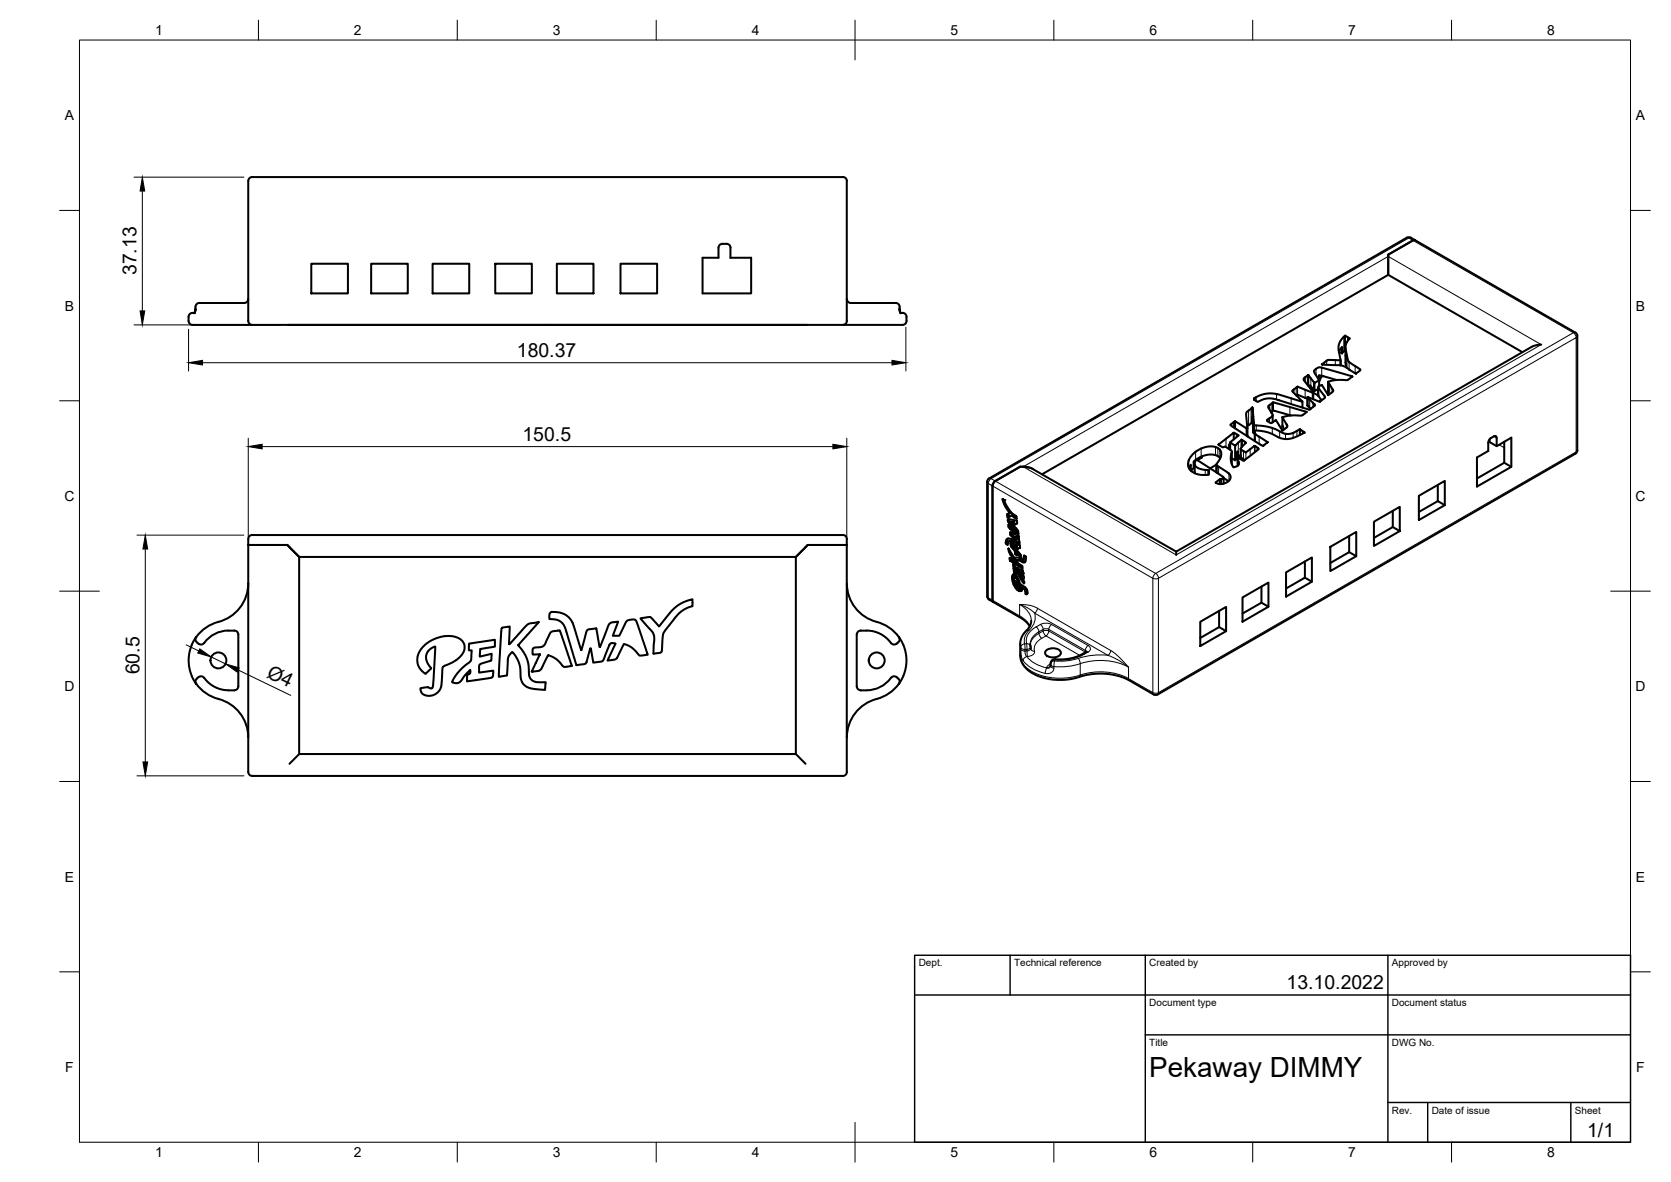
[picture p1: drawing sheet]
<svg xmlns="http://www.w3.org/2000/svg" width="420mm" height="297mm" viewBox="0 0 420 297" stroke-linecap="round" stroke-linejoin="round" font-family="sans-serif">
<!-- layer: Sichtbar -->
<g fill="none" stroke="#000" stroke-width=".51">
<path d="M48.8 78.7l.3-1.1-.2 1a1.28 1.28 0 0 0-1.5 1v1a1.41 1.41 0 0 0 1.7 1h162.8M62.4 75.1a1.15 1.15 0 0 1-1.6 1h-10.1a1.2 1.2 0 0 0-1.2 .3 1.2 1.2 0 0 0-.4 1.2M78.3 66.3h9.2v7.4h-9.2zM93.3 66.3h9.2v7.4h-9.2zM108.8 66.3h9.2v7.4h-9.2zM124.5 66.3h9.2v7.4h-9.2zM140 66.3h9.2v7.4h-9.2zM156 66.3h9.2v7.4h-9.2zM176.7 64.8h4v-2.5a1.01 1.01 0 0 1 1-1h1a.97 .97 0 0 1 1 1v2.5h5.2v8.9h-12.2zM212.9 75.1a1.14 1.14 0 0 0 1.6 1h10.7M225.2 76.1a1.01 1.01 0 0 1 1 1M226.2 77.1v.5"/>
<path d="M226.5 78.7l-.3-1.1 .2 1a1.26 1.26 0 0 1 1.5 1v1a1.44 1.44 0 0 1-1.7 1h-14.3M349.1 64v5.1M349.1 69.1l-87.1 50.1M349.1 69.1l33.7 19.4M355.8 60.3l-.5 .1-6.2 3.6M72.4 81.6h130.5M211.9 81.6a1.01 1.01 0 0 0 1-1v-35.1a.97 .97 0 0 0-1-1h-148.5a.97 .97 0 0 0-1 1v35.2a1.01 1.01 0 0 0 1 .9M326 99.4l.3-.2 2.4 1M328.7 99.8l.1 2.1v-2l1.8 1.9-1.3 1.2-9.1-2.8h-2l-2 .8-.9-.6 .1-.3M329 94.2l-1.1 .8-.1 .4 2.4 3.3M329.8 97.3v.7M330.1 98.7l-3.8-1.5-1.2 .9-.1 .4 2.5 2.4-5.9-1.7-1.6-.3-2.2 .1-2.4 1"/>
<path d="M330.2 98.7l-.1 1.6M330.2 98.7l1.2 .7M330.2 98.7v1.6M330.4 96.1l-1.4-1.9v2.8M330.4 98.1l.1 .2M330.5 96.2l-.1-.1v2l-1-1.3v.7M331.5 99.4l.8 1.2M331.5 99.4h-.1M331.5 97.3v2.1M331.7 95.6l-1.2 .6v2.1l.9-.5v1.6M332.3 94.4l-.6 1.5M332.7 94.5l-.4 .1"/>
<path d="M333.9 95.9l2.1-.4h2.7l1.3-.9-7.7-2.2-.8-.1-.9 .6-.2 .5 1.3 2.2v1.5M335.2 98.2l-1.3-2.3v3.3M335.2 98.1l-.1 .4-1.1 .8-1.7-2.5-.7 .3-.1 .3 1.7 2.3-.2 .4-1.2 .9-2.9-1.2-.1 .1M336.1 95.5l-4.5-1.2v1.2M336.7 88.5l.7-1.3v1.6l.8-.8v-3.6l1.2 .7-.7 .9-.4 1 .7 3.6 .5 .6 2.5 1.7M336.7 88.4l.7 .4M338.2 84.4l-1.2 1.4-.4 1.2v1l.5 2.5v1.3v-1.3h-.2h-3l-1.5 1.1 5.2 .3 3.3 2 1-.7 .1-.3v.1M338.3 87.3v3.9l.2 1.2M338.4 86.5l-.2-.1v1.6M387.5 86.6l-1.5 .2-.9 .4-89.4 51.4-36-20.7-1.3-.5-1.9-.1-6.2 3.6-.7 .9v29l.2 .5M396.1 83.6l-41.4-23.9-.7-.1-105.3 60.6M396.1 83.6l.4 .3 .1 .5"/>
<path d="M396.6 84.4v28.8M298.9 117.6l.5-.8v1.5M300.4 116.5l.1 2.4M300.5 115.9l-.4 .3M302.2 114.7v.3l-.3-.2M302.2 115l-1.1 .6M305.8 116.8l-1.5 .9M305.8 116.8v1.9M305.9 117v-.3l1.1-1.9v-1.1l-.2-.6-.5-.4-.8-.4-.9-.1-2 .3-1.9 1-1.5 1.5-.5 1.6 .3 1.1 1 1 1.8 .6h2.2v-1.1l-2.1-.3-.7-.3-.6-.5-.2-.5 .1-.5 .3-.6 .3 .2 6.5 4.3v.2l-.9 .2v1.3M305.9 118.8v-1.8l2.9 1.8 .6 .7v.5l-.2 .6-.8 .7-1.3 .4-1.5-.4 1.1-.9M306.8 115.2l-.8-.7-1.2-.3-1.3 .1-1.5 .5-1.9 1.2v1.6l-.6 .7M309.3 111.5l-.3 .2v1.1"/>
<path d="M309.3 111.2v1.8M309.7 115.1l.9 .6M309.7 113.5v3.2M310.2 110.4l.1-1.7 1.2 .7-2.2 1.8 1.3 .8M310.2 108.7l-3.9 3.1 1.2 .6 .5-.2 1.7 1.1-.2 2.4 .3 1 .4 .7 .9-.3 .4-.3-.3-2.5v2.7M310.5 105.8l-1 .8 .1 .4 7.9 5.1 1.2-1-2.9-1.9-.3-.5v-.5l2.9 .3 3.6 1.6 1.6 .2 2-.4 2.5-1.2-1.3-.8v1.4M310.5 107.6l.1-1.8 3 1.9M311 113.7v1.4l.2-.1M311 115.1l-.2 .4M311.8 114.7v.6M312 112.8v2.1l1 .7M312 114.3l-.3 .3"/>
<path d="M312.2 112.4v-1.9l1.1 .7-1.3 1.6 .8 .7 .5 .2 2.1-1.7 1 .9-3.7 2.9-1.2-.7 .3-.4-.6-.4M312.2 110.5l-1.6 1.5v3.7l.2-.2v-1.7l.4-.4v.9M313.6 107.6v2.1M314.9 106.1l-1.3 1M314.9 102.4l-1.3 1-.3 .5 .3 3.6v2.1M315 106.2v.2M315.2 108.8l.2 .1M315.4 100.4v-.4v.5M315.5 108.4l.1 2.5M319.6 103.6l.5-.4v-2.1l8.4 2.4-1.2 .9h-2.6l-2.2 .4M320 104.3v1.8M320.1 101.1l-1.2 1 1.1 2.2-.3 .4-1 .8v.3"/>
<path d="M320.1 103.2l4.5 1.2M322.5 104.8l1.2 2.2-.2 .5-1 .7-1.7-2.6-1.3 .7-.8-.5v-.3M322.5 104.8v2.1l.2 .4v.8M322.6 107.2l-.6 .3M326.8 107.9l-1.7 .9-1.6 .3-.9-.3-1.7-.9-1.5-.5-4-.5-.5-4.5v3.7l.1 .3v-1.6l.2 4v-1.7l.1 1.7 .2 .1M327.5 100.9v1.5M328.8 101.9l.8 .8M374.5 110.4v.7l1.8 1 3.7-2.1v7.3l-8.6 5v-7.3l2.8-1.7v-2M375.6 109.7a1.86 1.86 0 0 0-1.4 1.6M375.6 109.6l.3-.1 .4 .3v2.3M378.2 111v5.3l-6.8 4M378.2 116.3l1.8 1"/>
<path d="M396.1 114l-105 60.5-.5 .2-.5-.2M396.6 113.2l-.1 .5-.4 .3M62.4 137h9.8M62.7 134.7l.7-.2 148.5-.1a1.01 1.01 0 0 1 1 1v58.6a1.01 1.01 0 0 1-1 1h-148.5a1.01 1.01 0 0 1-1-1v-58.6zM72.2 137l3 3h124.9M72.2 137l3 3v49.5h124.9v-49.5M203.1 137h9.8M203.1 137l-3 3M248.2 121.1v28.7l.1 .5 .4 .4M248.7 120.2l-.4 .4-.1 .5M252.1 125.4l.4 .3 .5 1.3 1.3 1.8 1.2 .9 .1 .7-1.2-.8-1.1 .4-.1-.8 1-.5-.3 .2-1-1.4zM252.9 136.5l.4-.2z"/>
<path d="M253.3 136.3l.1 .2M253.4 136.5h.1M253.5 135.3l-.2 1M253.6 129.1l.1 .7 1.1-.4 .8 .5M253.6 136.1l.7-.2 2 .4M253.7 130.5l.2 .5 .9 1.1-.3 .2-1-1.1-.1-.7 2.3 .4 .1 .6-.6 .3-.2 .5 .9 1 .2 .8-1.1-1.2 .3-.2M254 132.3l1.5 1.6-.3 .3M254.1 136.6l.1 .7 1 1.2v.6l.4-.2-.1-.6-.9-1.2-.1-.5M254.1 136.6l2.3 .4 .1 .7-.5 .2-.3 .5 1 1.1 .1 .7-1.1-1.2v.5l-.5-.4M254.2 131.3l.3-.2 .5 .1-.4 .1h-.4l.3 .4M254.4 133.9l.1 .4 1.3 1.2-.4 .2-1.3-1.2-.1-.8 1.2 .5M254.5 132.8l-1-.9 .2 .7 1.5 1.6"/>
<path d="M254.8 132.1v.5l-.3 .2v-.5M254.9 137.4l.3-.2 .5 .1-.1 .4-.4 .2 .2-.4zM254.9 137.4l.3 .5M255 131.2l-.1 .3-.4 .2 .1-.4M255.3 134.9l.9 .9 .2 .8-2.5-.5-.4 .1-.1 .7-.5-.4M255.3 132.7l-.3 .2v.3l1.1 1.2 .1 .8-.9-.3M255.3 132.7l.6 .7M255.6 138.9l.1 .2M255.6 134.7h.1M255.6 134.7l-.3 .2M255.7 134.7l.5 .2M255.7 139l.3-.2 .7 .7"/>
<path d="M255.8 135.5l-.5 .2-1.9-.4-.4 .4-.1 .8M255.8 135.5h.1M255.8 131.5l-.4 .2M256.5 137.6l-.4 .2M256.5 137.6h.1M257.8 139.8v.5l-.5 .3M295.7 138.6v.9M307.7 120.1l1.2 .8M307.7 120.1v1.4M334.5 137.4l6.5-3.7v6.1l-6.5 3.7zM339.2 134.7v4.1l-4.7 2.7M339.2 138.8l1.8 1"/>
<path d="M345.5 131.1l6.5-3.7v6.1l-6.5 3.7zM350.2 128.4v4l-4.7 2.8M350.2 132.4l1.8 1.1M356.8 124.6l6.5-3.8v6.1l-6.5 3.8zM361.5 121.9v4l-4.7 2.8M361.5 125.9l1.8 1M62.4 146.6h.1M62.4 146.6a10.2 10.2 0 0 1-8.3 9.9l-1.6 .7-1.4 1-1.7 1.9M126.2 157.9l2-.5-.2 4.2 .1 .3 4.6-5 .6-.3 2.1-.3-5.1 5.9 1.4 1.7 .8 1.8 .4 1.5 .1 2.5 .3 .7 .4 .5 .9 .5h2.6l-.2 2-3.5-.4-1.1-.4-.9-.8-.5-1.3-.2-2.5-.3-1.6-.9-1.6-.8-.9-.8 .8-.3 .7-.2 4.3-2.1 .4zM138.4 153.9l1.1-.1 1.8 .3 1.1 .6 1 .9 .8 1.4 2 6.4 1.2-4.5 .4-.7 2.1-.3 .9 4.7 2.5-5.9 .5-.3 1.6-.2-1.3 3.6h1.6l1.8-3.6 .8-.4 1.3-.1 .5 .6 2.7 8.2-2 .2-2-2-1.9-.9-1.8 3.6-.6 .4-1.7 .2 2-4.2-1-.2-.6 .4-1.3 3.6-.5 .6-2.2 .3-.7-3.6-1.1 3.7-.5 .3-2 .3-2.9-9.7-.6-.9-.8-.6-1-.3-1.4-.2-.1-1zM161.1 155.4l2.4-.3 2.2 2.3 2.9-3.6 1.6-1.5 1.4-.9 2.5-.8v1.7l-1.7 .7-1.6 1.1-3.9 4.8-.3 1-.2 3.7-.5 .5-1.6 .2 .2-3.4-.1-1.5-.5-.8zM212.9 146.6a10.2 10.2 0 0 0 8.3 9.9 9.6 9.6 0 0 1 4.9 3.7l.6 .9a10 10 0 0 1 0 9.6l-.6 1.1a11.7 11.7 0 0 1-5.7 3.8 10 10 0 0 0-7.5 9.7"/>
<path d="M248.7 150.7l1.1 .6M249.8 151.3l7.3 4.2 1.3 1.1 .5 .8M254.3 140.4l.2 .4 2.6 1.7M254.7 141.8l.3 2.1 .3-.2-.2-1.6M254.7 141.8l.5 .3 .1 1.2 .5 .3 .4-.2M255 144.3l-.2 .9 .4 1.4 .3-.2 2.6 1.6M255 143.9l.4 .3v-.2l.4-.3 .7 .6 .2 .5M255 140.9l-1.1-.7 .1 .7 3.1 2-.1-.7-1.1-.7-.4-.5 .9-.4 1.4 .5M255.1 145.1l.4 .1 .5 1.2-1-.6zM255.1 140.3l.2 .3-.3 .2-1.3-2-.1-1 1.5 2.5 .8-.2 1.4 .5 .2-.3v-.7l.5 .3-.1 1.1-.3 .3-1.3-.4-.8 .1M255.3 140.6l.1 .1-.4 .1M255.3 143.7l.3 .2"/>
<path d="M255.4 140.7l-.4 .2M255.4 144l.7 .4 1.4 2.2v-.5l-.8-1.3 .4-.2-.4 .2M255.7 147.5l.5 .6 .7 .2M255.7 144.9l-.2-.1-.4 .3M256.1 142.9l.1 .5-.4 .2-.2-1 .5 .3 .2 1 .6 .3M256.1 142.9h.1M256.3 146.2l-.3 .2M256.9 144.2l-.2-1.1 .5 .4 .2 2-.4-.3M257.1 144.6l.2 .4-.3 .2-.3-.4M257.1 143.4l.1 .6-.3 .2M257.3 145h.1M258.2 148.4l.2 .7"/>
<path d="M258.2 148.3l-.4 .4v-.5l-2.6-1.6 .5 .9 .5 .3 .4-.1 .3 .6-.6 .2-.8-.6-.9-2-.1-.9 .2-.7h.3l.5 .3 .5 .8 .5 1.4 1.5 1.1 .4 .8-.1 .6h-.4l-.1-.6M259.3 156l-.4 1.4-1.7 2.1-.5 1.2-.2 1v3.1l.3 1.2 .7 1.4 2 1.7 1.2 .6 1.9 .7 3.2 .5 3.6-.3 3.2-.8 2.4-.4 2.2-.1 2.3 .2 2 .4 1.9 .8 6.7 3.8M301.8 156.3l6.5-3.8v6.1l-6.5 3.8zM306.5 153.5v4.1l-4.7 2.7M306.5 157.6l1.8 1M312.4 150.1l6.5-3.7v6.1l-6.5 3.7zM317.2 147.4v4.1l-4.8 2.7M317.2 151.5l1.7 1M323.4 143.8l6.5-3.7v6.1l-6.5 3.7zM328.1 141.1v4.1l-4.7 2.7M328.1 145.2l1.8 1M49.3 160.1l-.6 1a10.2 10.2 0 0 0-.1 9.6l.7 1.2"/>
<path d="M49.3 160.1a1.28 1.28 0 0 0 .4 1.5 1.28 1.28 0 0 0 1.7 0 7.6 7.6 0 0 1 8.2-2.8l.3 .7v13a1.04 1.04 0 0 1-1 1 8.2 8.2 0 0 1-7.7-3.3l-.8-.2-.9 .5M49.4 171.9a10.8 10.8 0 0 0 6.6 4.1 10 10 0 0 1 6.4 9.3M49.5 170.5a1.01 1.01 0 0 0-.2 1.4M106.5 162.4l1.4-1.1 1.1-.6 2.1-.7 1.5-.2 1.4 .1 1.3 .4 1 .8 .5 1.1-.1 1.4-1.1 1.6-1.3 .9-3 1.6-.3 4.3-.2 1-1 1.2-.8 .5-.8 .2-1.1-.1-.7-.3-.5-.5-.2-1 1.7-.3 1.1 .3 .3-.3 .7-10.1-.3-.1-1.1 .6-.8 1.3-.2 .6 .2 1 1.1 2-1.4 1.3-1.6-1.5-.5-1.7 .1-1.2 .3-.9zM117.9 161.7l6.5-.9v1.7l-3.6 .6-.2 1.9 3-.7-.1 1.7-2.5 .8-.5 .5v1.7l3.5-.5-.1 1.6-.7 .3-5.7 .8v-1.7l.7-.4v-.8l-2.7 3.2-.6 .2-1.2-.2 .3-.9 1.1-1.5 1.1-1.2 2.2-1.8 .2-2.6-.7-.1zM134.1 162.9l2.4-.5 .6-.6 1.5-3 2.1-.4 3.1 8.9-2.1 .2-1.9-1.9-2-1-1.8 3.6-.6 .4-1.7 .2 2-4.4-1.7 .1-.1-1zM224 161.6a7.6 7.6 0 0 0-8.3-2.8l-.3 .7v13a1.04 1.04 0 0 0 1 1 8 8 0 0 0 7.6-3.1M224 161.6l.7 .4 .8-.3M225.4 170.2l.4 .3M225.5 170.2l-.8-.2-.7 .4M225.8 170.5a1.01 1.01 0 0 1 .2 1.4M226 160.1a1.14 1.14 0 0 1-.6 1.7"/>
<path d="M259 161.8l.1 1.3M263 163.5a2.63 2.63 0 0 1 3.7 .4 1.63 1.63 0 0 1-1.9 1.3 1.63 1.63 0 0 1-2-1.3zM264.2 166.8l-.1 .6M273.2 163.7l-1.9 1.1-1.5 .5-1.9 .4h-2.2a1.26 1.26 0 0 0-1.5 1.1M75.2 189.5l-2.4 2.4M200.1 189.5l2.4 2.4"/>
<circle cx="54.9" cy="166" r="2"/>
<circle cx="220.4" cy="166" r="2"/>
</g>
<!-- layer: Sichtbar schmal -->
<g fill="none" stroke="#000" stroke-width=".25">
<path d="M353.7 59.7l.5 .1M354.2 59.8l41.4 23.8-105 60.5-41.4-23.8M354.2 59.8l-105 60.5M354.7 59.7l-.5 .1M315.9 99.8v1M321 99v1.4M325 98.2v.1M325.4 97.9v.9M325.9 97.4v1.9M326.3 97.2v2M327.9 95.1v.5M328.2 97.9v2.1"/>
<path d="M328.2 94.8v1.2M328.7 94.4v2.3M329.6 95.1v2M330.2 98.7v1.6M330.9 92.7v1.6M331.5 97.5v2M332.3 92.4v2M333 99.4v.7M333.6 90.6v1.1M334.3 96.6v2.4M335 97.7v.9M335.7 90.5v1.2"/>
<path d="M337.9 84.7v3.6M338.5 88.3v3.7M338.7 89.4v3.1M338.8 84.7v1M339.2 91v1.8M340 94.6h.1M340.7 92v1.8M396.1 83.6h-.5l.5 .5 .2 .7 .3-.4M257.3 117.3l91.8-52.9 38.4 22.2-91.8 52.9zM298.9 115.7v1.8M300.4 116.8v2M300.6 113.5v2.1"/>
<path d="M302 112.7v2.1M303 118.1v1.3M303.7 118.1v1.2M305.6 112.3v2.1M306.2 112.6v2M306.4 117.3v1.8M306.7 113v2M308.3 110.3v2M309 119v1.8M309.4 106.8h.1M309.6 106.5v.5M309.6 113.9v2.5"/>
<path d="M310.2 106.1v1.3M310.9 109.1v.8M311.2 114.8v2.1M311.4 111.2v3.2M311.4 116v.8M311.6 115v.2M312 112.9v2M312.4 110.6v1.6M312.7 113.4v2M312.9 111v.6M313.3 113.7v1.7M313.3 107.6v1.8"/>
<path d="M313.9 103.2v3.7M314.3 112.9v1.7M314.6 102.7v3.7M315.1 104.7v3.7M315.4 106.9v2M315.4 112.1v1.6M315.6 108.9v2M315.8 112.2v1.2M315.9 106.9v1.3M316.4 112.8h.1M316.6 109.8v1.8M319.2 105.1v1.1"/>
<path d="M319.3 101.7v1.3M319.8 101.4v2M319.9 107.6v1.5M320 104.4v1.7M321.8 108.4v1.6M323.2 109v1.3M323.4 106.6v.9M324.3 102.3v2M324.7 100.1v1.4M325.1 108.8v1.3M326.1 108.3v1.4M326.9 107.9v1.4"/>
<path d="M327.5 108.3v.7M329.3 100.4v2.1M330.1 101.2v1.1M330.5 101.7v.3M374.5 110.4h.1M375.6 109.7l.7 .4M376.9 111.8l1.3 .7M396.6 113.2l-.5 .8M248.2 121.1l.3 .4M248.5 121.5l41.4 23.8v28.8l-6.1-3.6v-2.8l-2.2-2.4-2-1.7-19.3-11-1.3-.5-2.6-.2v2.9l-7.9-4.6zM248.7 120.2l.5 .1M249.2 120.3l-.5 .5-.2 .7"/>
<path d="M252.3 125.5l-.2 .1M253.2 127.3l-.3 .2M253.3 136.1l-.4 .2M253.4 136.5l-.4 .2M253.6 129.2l-.4 .2M253.6 131.9v.1M253.7 138h-.1M253.7 129.8l-.4 .2M253.8 130.6l-.4 .2M253.8 132.1l-.2 .1M253.8 138.2l-.2 .2M253.9 132.3l-.3 .1"/>
<path d="M254 128.5l-.3 .2M254.1 131.2l-.4 .3M254.2 133.8l-.2 .1M254.3 132.7l-.3 .2M254.3 129.5l-.3 .2M254.4 136.6l-.3 .1M254.4 134l-.4 .2M254.4 139.2l-.3 .2M254.4 134.3l-.3 .2M254.5 136.8l-.4 .2M254.5 135.9l-.3 .2M254.5 131.7l-.3 .3"/>
<path d="M254.7 137.3l-.4 .2M254.7 134.6l-.3 .2M254.8 131.1l-.4 .2M254.8 129.4l-.4 .3M254.9 140l-.3 .2M255 137.5l-.4 .3M255.2 129.7l-.4 .2M255.2 137.8l-.3 .3M255.2 133.6l-.3 .2M255.4 129.8l-.4 .2M255.5 137.3l-.4 .1M255.5 138.2l-.4 .2"/>
<path d="M255.5 134l-.3 .2M255.6 138.7l-.4 .2M255.7 134.7l-.4 .2M255.7 137.5l-.4 .2M255.7 139.1l-.3 .2M255.7 139.5h.1M255.7 137.3l-.3 .2M255.8 131.5l-.2 .1M256.1 134.9l-.3 .2M256.4 136.5l-.2 .1M256.5 137.6l-.2 .1M256.6 139.4l-.4 .2"/>
<path d="M257.7 139.7l-.2 .2M305.7 121.2v.2M307.1 120.4v1.3M248.2 149.8l.5 .9M254 140.3l-.1 .1M254.3 140.5l-.4 .2M254.3 140.6l-.4 .2M254.8 145.3l-.3 .2M254.8 144.7l-.3 .2M254.9 141.1l-.3 .2M255.2 146.7l-.3 .2M255.2 142.7l-.4 .2"/>
<path d="M255.5 143.8l-.3 .2M255.7 144.9l-.4 .2M255.8 143.8l-.3 .2M255.9 140.7l-.3 .2M256.1 142.9l-.4 .2M256.1 148l-.3 .2M256.2 145.8l-.4 .2M256.2 144.1l-.3 .2M256.3 142l-.4 .1M256.3 146.2l-.3 .2M256.4 154.8l.2 .4M256.4 151.9l2.1 .9 1.6 1.3 18.5 10.6"/>
<path d="M256.4 154.8l1.6 1.1 1 1.4M256.4 151.9a5 5 0 0 1 2.9 4.1M256.5 140.7l-.3 .2M256.6 148.3l-.4 .2M256.6 144.6l-.3 .2M256.7 143.1h.1M256.8 147.2l-.4 .1M257 145.3l-.4 .2M257.1 142.7l-.2 .1M257.2 143.5l-.4 .2M257.2 144l-.3 .2M257.2 144.7l-.3 .2"/>
<path d="M257.3 140.9l-.4 .2M257.3 145l-.3 .1M257.4 145.2l-.2 .2M257.5 146l-.4 .2M257.6 141.1l-.4 .2M257.8 140.1l-.3 .2M258.1 148.1l-.3 .2M258.2 148.4l-.3 .2M258.2 149l-.3 .2M258.3 149.1l-.4 .2M258.3 149.2l-.2 .1M258.8 158.4a3.4 3.4 0 0 0-1.2 3.4"/>
<path d="M258.8 158.4l-.7 .1M260.1 154.1a4.2 4.2 0 0 1-1.3 4.3M260.5 157.6a3.6 3.6 0 0 1 3.9-.7l9.2 5.3M260.9 152.8l-.2 .7-.6 .6M261.2 158.8l1.1-.6v.4l-1.1 .6M261.2 158.8v.4M261.2 159.2l-.6 .4a3.6 3.6 0 0 0-1.6 2.4M261.2 158.8l-1.4 1.1-.6 .9-.2 1M261.2 159.2l.2 .7 .5 .5M261.2 158.8l-.2-.7-.5-.6a3.8 3.8 0 0 0-2.4 4.3M261.6 156.9l.5 .6 .2 .7 .7-.2 .7 .1M263 159.8l8.5 4.9"/>
<path d="M263 159.8l-1.1 .6M263.7 158.6l9.2 5.3M263.7 158.2v.4M263.7 158.2l9.2 5.3M263.7 158.6l-.7-.2-.7 .2 .2 .7 .5 .5M263.7 158.6l-.2 .7-.5 .5M264.4 156.9l-.5 .6-.2 .7M290.3 144.3l.3-.2 .3 .2 .4 1-.7 .2-.7-.2zM291.3 145.3l105-60.5v28.8l-105 60.5zM256.5 164.7a5.6 5.6 0 0 0 4.1 4.6 16.3 16.3 0 0 0 11 .3M256.5 161.8l.2 .9M256.6 162.7l.2 2 .4 1.3a1.22 1.22 0 0 1 1-1"/>
<path d="M256.7 163.1l.3 .4 .7 .1M256.7 162.7l.3 .4 .7 .1M257.3 166a9.2 9.2 0 0 0 5.5 3.2M257.7 161.8a1.03 1.03 0 0 0-1 .9M257.7 161.8v1.4M257.7 163.6l.1 .9 .4 .5M257.7 163.2v.4M258.1 161.8h-.5M258.2 165h.1M258.2 165a8.3 8.3 0 0 0 5 2.8M258.2 163.2v.4M258.2 163.6h-.5"/>
<path d="M258.2 163.2h-.5M258.2 163.6l.1 1.4M259.1 162.3a.87 .87 0 0 0-1-.5l.1 1.4M259.1 163a.84 .84 0 0 1-.9 .6M259.1 162.6a.84 .84 0 0 1-.9 .6M259.2 163.1a.87 .87 0 0 0 .9 .5M260.1 163.6a1.49 1.49 0 0 1-1.8 1.4M261.9 160.4a3 3 0 0 0-1.8 3.2M263.2 167.8v.1M263.2 167.9l-.4 1.3M264.1 166.9l.3 .4 .6 .2M264.1 167.3l.3 .4 .6 .2"/>
<path d="M264.1 167.4l-.3 .5h-.6M264.1 166.9l-.6 .4-.3 .5M264.2 167.3l-.4 .4-.6 .1M265 167.5l-.1 .9-.5 .6-.7 .3-.9-.1M265.1 166.1a.9 .9 0 0 0-.9 .7M265.2 166.1l-.2 1.4M265.2 165.8l-.1 .3M265.2 165.8a.9 .9 0 0 0-1 .7M265.3 165.7l-.1 .1M271.1 165.5l.5 1.3M271.1 165.4a14.8 14.8 0 0 1-5.9 .7M271.6 166.8v2.9"/>
<path d="M271.6 166.8a16.4 16.4 0 0 1-6.6 .7M271.6 169.6l-.2 .5M271.6 169.6a15.8 15.8 0 0 1 12.2 .9l.2 .5M271.6 166.8a15.9 15.9 0 0 1 12.2 .9M272.1 164.4l.5 .1M272.6 164.5a12.7 12.7 0 0 1-7.4 1.3M272.9 163.5v.4M272.9 163.9h.1M272.9 163.4l.3 .3M273.1 163.8l.5 .1M273.6 163.9l-1.1 .6M273.6 162.2a.86 .86 0 0 1 .6 .8 .86 .86 0 0 1-.6 .9"/>
<path d="M273.6 162.2l-.5 .6-.2 .7M278.6 164.7l2.8 1.3 2.4 1.7M278.6 164.7a18.2 18.2 0 0 0-7.5 .8M279.3 163.5l-.2 .7-.5 .5M290.1 174.5l-.2-.4 .7 .1 .7-.1-.2 .4"/>
</g>
<!-- layer: Sichtbar -->
<g fill="#000">
<circle cx="313.6" cy="109.7" r=".25"/>
<circle cx="252.5" cy="125.7" r=".25"/>
<circle cx="255.2" cy="134.2" r=".25"/>
<circle cx="255.4" cy="140.7" r=".25"/>
<circle cx="257.2" cy="144" r=".25"/>
</g>
<!-- layer: Border -->
<g fill="none" stroke="#000" stroke-width=".25">
<path d="M20 10.1h390v276.9h-390zM65 5.1v5M115 5.1v5M165 5.1v5M215 5.1v10M265 5.1v5M315 5.1v5M365 5.1v5M15 52.9h5M410 52.9h5M15 100.7h5M410 100.7h5"/>
<path d="M15 148.6h10M405 148.6h10M15 196.4h5M410 196.4h5M15 244.2h5M410 244.2h5M65 287v5M115 287v5M165 287v5M215 282.1v9.9M265 287v5M315 287v5"/>
<path d="M365 287v5"/>
</g>
<!-- layer: TitleBlock -->
<path d="M230 240.1h180v46.9h-180zM230 250h180M254 240.1v9.9M288 240.1v46.9M349 240.1v46.9M288 260.1h122M349 277.1h61M359 277.1v9.9M395 277.1v9.9" fill="none" stroke="#000" stroke-width=".36"/>
<!-- layer: Dimensions -->
<g fill="none" stroke="#000" stroke-width=".25">
<path d="M33.7 44.5h27.6M35.8 48v30.1M33.7 81.6h36.6M47.4 82.7v10.5M50.9 91.2h173.4M227.8 82.2v11M62.4 110.1v24.8M65.9 112.2h143.5M212.9 110.1v24.8M34.4 134.5h26.9M36.5 138v53.5M46.8 162.1l3.2 1.5"/>
<path d="M53.1 165.1l3.6 1.7M59.9 168.4l13.2 6.4M34.4 195h26.9"/>
</g>
<path d="M35.8 44.5l.6 3.5h-1.2zM35.2 78.1h1.2l-.6 3.5zM47.4 91.2l3.5-.6v1.1zM224.3 90.6l3.5 .6-3.5 .5zM62.4 112.2l3.5-.6v1.2zM209.4 111.6l3.5 .6-3.5 .6zM36.5 134.5l.6 3.5h-1.2zM50.2 163.1l2.9 2-3.4-1zM56.7 166.8l3.4 1-.5 1.1zM35.9 191.5h1.2l-.6 3.5z" fill="#000" stroke="#000" stroke-width=".25"/>
<text font-size="7" x="289" y="270.6">Pekaway DIMMY</text>
<g font-size="4.9">
<text x="34.3" y="69.2" transform="rotate(-90 34.3 69.2)">37.13</text>
<text x="130" y="89.7">180.37</text>
<text x="131.4" y="110.8">150.5</text>
<text x="35.1" y="169.5" transform="rotate(-90 35.1 169.5)">60.5</text>
<text x="66.9" y="170" transform="rotate(26 66.9 170)">Ø4</text>
<text x="323.5" y="248.5">13.10.2022</text>
<text x="399.1" y="285.7">1/1</text>
</g>
<g font-size="3.5">
<text x="39" y="8.8">1</text>
<text x="89" y="8.8">2</text>
<text x="139" y="8.8">3</text>
<text x="189" y="8.8">4</text>
<text x="239" y="8.8">5</text>
<text x="289" y="8.8">6</text>
<text x="339" y="8.8">7</text>
<text x="389" y="8.8">8</text>
<text x="16.3" y="30.2">A</text>
<text x="411.3" y="30.2">A</text>
<text x="16.3" y="78">B</text>
<text x="411.3" y="78">B</text>
<text x="16.2" y="125.9">C</text>
<text x="411.2" y="125.9">C</text>
<text x="16.2" y="173.7">D</text>
<text x="411.2" y="173.7">D</text>
<text x="16.3" y="221.6">E</text>
<text x="411.3" y="221.6">E</text>
<text x="16.4" y="269.4">F</text>
<text x="411.4" y="269.4">F</text>
<text x="39" y="290.8">1</text>
<text x="89" y="290.8">2</text>
<text x="139" y="290.8">3</text>
<text x="189" y="290.8">4</text>
<text x="239" y="290.8">5</text>
<text x="289" y="290.8">6</text>
<text x="339" y="290.8">7</text>
<text x="389" y="290.8">8</text>
</g>
<g font-size="2.5">
<text x="231" y="242.9">Dept.</text>
<text x="255" y="242.9">Technical reference</text>
<text x="289" y="242.9">Created by</text>
<text x="350" y="242.9">Approved by</text>
<text x="289" y="252.8">Document type</text>
<text x="350" y="252.8">Document status</text>
<text x="289" y="262.9">Title</text>
<text x="350" y="262.9">DWG No.</text>
<text x="350" y="279.9">Rev.</text>
<text x="360" y="279.9">Date of issue</text>
<text x="396" y="279.9">Sheet</text>
</g>
</svg>
